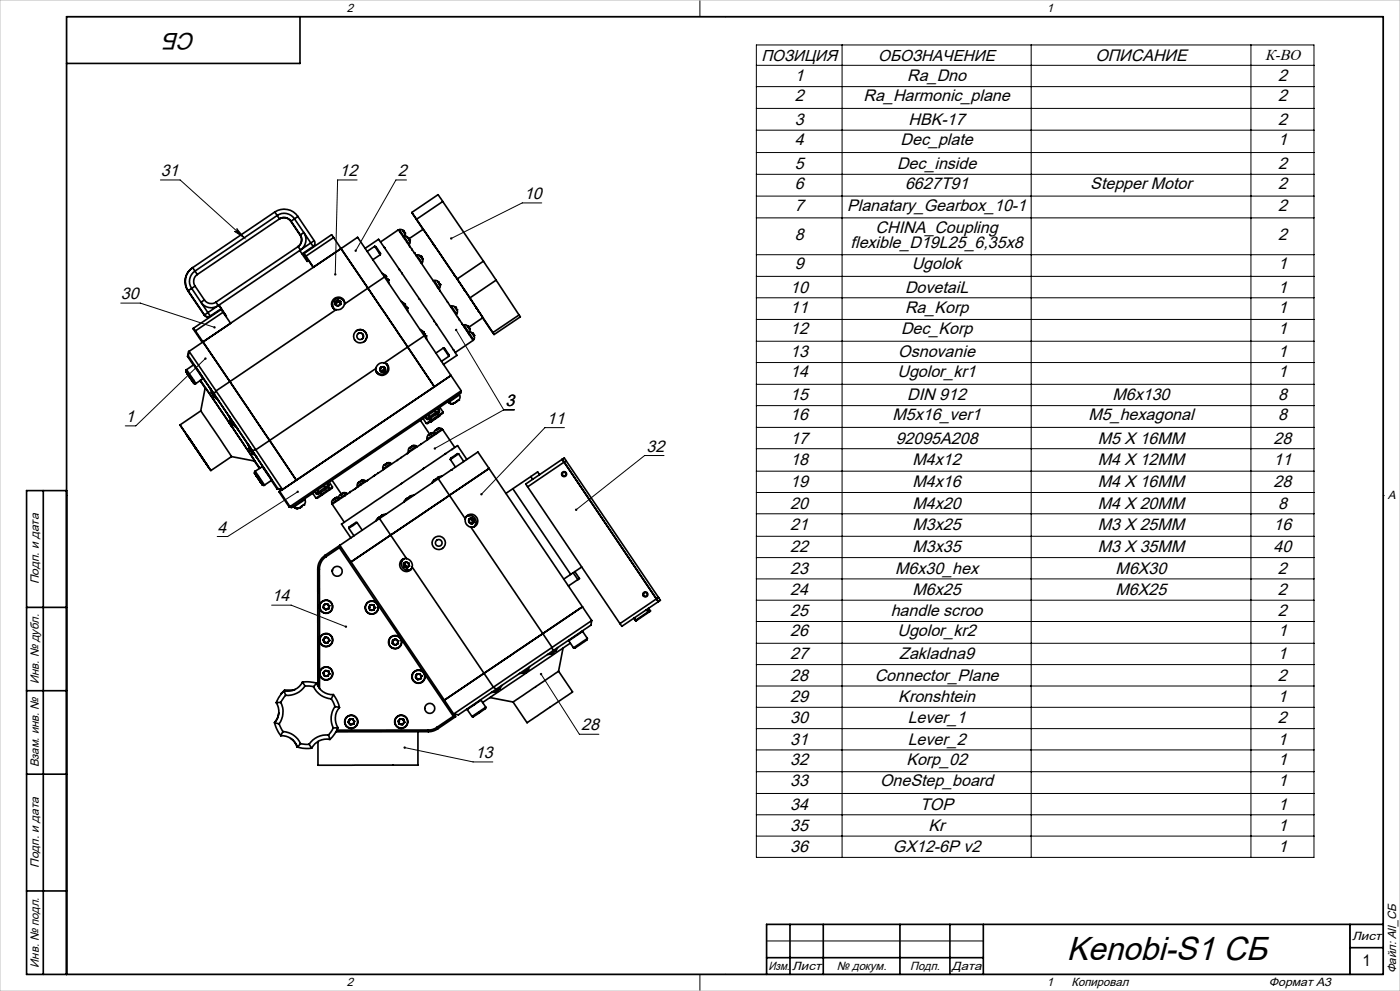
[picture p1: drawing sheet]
<svg xmlns="http://www.w3.org/2000/svg" width="420mm" height="297mm" viewBox="0 0 420 297" stroke-linecap="round" stroke-linejoin="round" font-family="sans-serif">
<g fill="none" stroke="#000" stroke-width=".5">
<path d="M90 5v14h-70M82.4 63.5l.7 1.1M82.4 63.5a5 5 0 0 1 7 1.4M82.4 63.5l-24.6 16.7M83.1 64.6l.7 1M83.1 64.6a3.7 3.7 0 0 1 5.2 1M83.1 64.6l-24.6 16.6M83.8 65.6a2.47 2.47 0 0 1 3.4 .7M83.8 65.6a2.52 2.52 0 0 1 3.5 .7M83.8 65.6l-24.6 16.7M87.2 66.3l2.8 4.2M87.3 66.3l2.8 4.1"/>
<path d="M87.3 66.3h-.1M88.3 65.6l-1 .7M88.3 65.6l2.9 4.1M89.4 64.9l-1.1 .7M89.4 64.9l4.9 7.2M89.4 73.9l.7 1M89.4 73.9l-24.6 16.7M89.9 75.1l2.2 3.2 .5-.2 1.3 2M89.9 75.1l-24.2 16.3M90 70.5a2.47 2.47 0 0 1-.6 3.4M90.1 70.4a2.51 2.51 0 0 1-.7 3.5M90.1 70.4l-.1 .1"/>
<path d="M90.1 74.9l-.2 .2M91.2 69.7l-1.1 .7M91.2 69.7a3.8 3.8 0 0 1-1.1 5.2M91.2 69.7l2 3.1M91.2 75.9l-.2 .2 1.4 2M91.2 75.9l.6 .9M93.2 72.8l.7 1.1M93.2 72.8l-3.1 2.1M93.9 73.9l-3.3 2.2M94.3 72.1l-1.1 .7M94.3 72.1a1.22 1.22 0 0 1-.4 1.8M100.1 71.2l-.6-.9-8.3 5.6"/>
<path d="M100.1 71.2l-8.3 5.6M100.1 71.2l2.2 3.3M102.3 74.5l-8.3 5.6-2.2-3.3M102.3 74.5l-45.6 30.8M102.3 74.5l8.1 11.9M102.3 74.5l5-3.4 8.1 11.9M109.5 74.4l4.1-2.7 14.4 21 9.1 13.8-4.1 2.7M112.4 73.8l1.7 2.5M112.4 73.8l.3 .1 .6 .7 .9 1.4-.1 .3M112.4 73.8l-2.3 1.5M114.1 76.3l-2.3 1.6M114.2 72.5l5.3-3.6 10.2 14.8 12.2 18.3-5.3 3.7"/>
<path d="M115.3 74.2l.2 .1M119.8 68.8h.6l.4 .2M119.8 68.8l1.3 2.1M119.8 68.8l-.2 .2M119.9 69.6h.1M120.9 69.1h.1M120.9 69.1l.1 .3M121.1 69.4h.1M121.1 69.4l.3 .5M121.2 70.8l.8 .1 .5 .5M121.2 70.8l1.6 2.4M121.2 70.8l-.2 .2"/>
<path d="M121.4 71.6h.1M121.4 69.9l.2 .9M121.4 69.9h.1M122 72.6l.1 .1M122.5 71.4h.1M122.5 71.4l.3 .5M122.8 73.2l-.2 .1M122.8 71.9h.1M122.8 71.9l.1 .2M122.9 73.7v.3M122.9 72.1h.1M122.9 72.1l.1 .5-.2 .6"/>
<path d="M123.6 74.7v.1M123.6 74.8h-.1M124.3 75.8h.1M125 65.7l-1.5-2 3.4 5M125 65.7l12.2 17.9M125 76.4l1 .2M125 76.4l1.6 2.4M125 76.4l-.2 .1M126.1 76.7h.1M126.1 76.7l.2 .3M126.3 77h.1M126.3 77l.3 .5"/>
<path d="M126.6 78.8l-.2 .1M126.6 77.5l.3 .8-.3 .5M126.6 77.5h.1M126.9 68.7l18 26.5-4.4 2.9M126.9 68.7l-4.3 2.9M129.8 73.1l.3 .1M129.9 73l.6 .8M130.7 74.2h.1M132.8 60.4l-1.4-2.1-7.9 5.4M132.8 60.4l-7.8 5.3M132.8 60.4l12.2 17.9M145 78.3l3.8 5.7"/>
<path d="M145 78.3l-7.8 5.3M56.4 87.2l4.9 7.2M56.4 87.1l4.9 7.3M56.4 87.1v.1M57.5 86.4l-1.1 .7M57.5 86.4l4.9 7.3M57.7 80.3a5 5 0 0 0-1.3 6.9M57.8 80.2l.7 1M57.8 80.2a4.9 4.9 0 0 0-1.4 6.9M57.8 80.2l-.1 .1M58.1 98.4l.5 .8M58.1 98.4l-.2 .1 2.8 4.1"/>
<path d="M58.5 81.2a3.7 3.7 0 0 0-1 5.2M58.5 81.2l.7 1.1M58.5 85.8l-1 .6M58.5 85.8l2.8 4.1M58.6 99.2l10.4 15.2M59.2 82.3a2.52 2.52 0 0 0-.7 3.5M61.3 94.4a1.24 1.24 0 0 0 1.8 .3M61.3 89.9l-1 .7a3.7 3.7 0 0 0 5.2 1M61.3 89.9a2.47 2.47 0 0 0 3.5 .7M61.3 94.4a1.22 1.22 0 0 0 1.8 .3M61.3 94.4h.1M62.4 93.7l-1.1 .7"/>
<path d="M62.4 93.7l.7 1M64.8 90.6l.7 1M65.5 91.6l-3.1 2.1M65.7 91.4l.7 1.1-3.3 2.2M65.7 91.4l2.2 3.3-.1 .1M65.7 91.4l-.2 .2M66.3 92.5l1.5 2.3M66.9 93.6l-8.3 5.6M66.9 93.6l-.5-.9-8.3 5.7M66.9 93.6l2.3 3.3M99.7 91.2l.2 1M100 92.3l.2 .2"/>
<path d="M100.6 90.5h.1M100.6 90.5v.8M100.6 91.3h.1M100.6 91.3l.7 .3M100.6 90.5l.3 .4M100.8 92.8l-31.8 21.6M100.9 90.9v.5M101.3 91.6h.1M101.4 90.1l.7 .3M101.4 90.1l-.8 .4M101.4 90.1l.2 .3M101.6 90.4l.5 .3"/>
<path d="M101.6 90.4l-.7 .5M102.1 91.2h.1M102.1 90.4v.8M102.1 90.4h.1M102.1 91.2l-.7 .4M102.6 89.6l.6 .5M103.2 90.2l.1 .2M103.3 90.5a1.88 1.88 0 0 0-2.7-.8 1.88 1.88 0 0 0-.4 2.9M103.4 91.1a2.15 2.15 0 0 1-2.6 1.7M103.4 91.1a1.92 1.92 0 0 0-1.7-2 1.92 1.92 0 0 0-2.1 1.4 1.92 1.92 0 0 0 1.2 2.3M106.9 99.1a2.01 2.01 0 0 1 2.8 .6 2.01 2.01 0 0 1-.5 2.7M107.5 100a1 1 0 0 1 1.4 .2 1 1 0 0 1-.3 1.4"/>
<path d="M110.4 86.4l11.9 17.6M110.4 86.4l-7 4.7M114.6 81.9l.8 .5M115.4 83l11.9 17.6M115.4 83l-5 3.4M115.4 82.5h.1M115.4 82.5l.3 .4M115.7 82.9h.1M115.7 82.9l.5 .7M116.2 83.6h.1M116.2 83.6l.2 .3M116.4 84h.1"/>
<path d="M116.4 84l.2 .9M119.8 80.7l.1 .3M120.3 90.3l1 .9M120.5 81.8l.1 .3M121.3 91.2h.1M121.3 91.2l.5 .7M121.8 91.9h.1M121.8 91.9l.3 .4M122.1 92.3h.1M122.1 92.4l.2 .9M125.6 89.5l.3 .1M126 98.7l.8 .6"/>
<path d="M126.8 99.3l.1 .1M126.9 99.4h.1M126.9 99.4l.4 .7M130.2 84.1l1 .1M130.2 96.1v.3M130.2 84.1l1.6 2.3M130.2 84.1l-.2 .1M130.9 97.1v.3M131.3 86.1v.1M131.3 84.4h.1M131.3 84.4l.1 .2M131.4 84.6h.1"/>
<path d="M131.5 84.6l.3 .5M131.8 85.1h.1M131.8 85.1l.1 .2M131.8 86.4l-.2 .2M131.9 85.3h.1M132 86.9v.3M132 85.4l-.2 1M134.2 90.5l.1 .1M134.6 80h.1M135.4 91.8l.6-.1 .3 .2M135.4 91.8l1.6 2.3M135.4 91.8l-.2 .1"/>
<path d="M136.3 82.5h.1M136.5 92h.1M136.5 92l.2 .4M136.7 92.4h.1M136.7 92.4l.3 .4M137 94.1l-.2 .2M137 92.8h.1M137 92.8l.1 .2M137.2 93.1v.6l-.3 .4M137.2 83.6l3.8 5.7M137.3 95h.1M137.8 95.7v.3"/>
<path d="M138.6 96.9v.3M139.1 97.4h.7l.4 .2M139.1 97.4l1.6 2.4M139.1 97.4l-.1 .1M139.2 86.9l.2 .1M139.3 98.1l.1 .1M139.9 99.1l.2 .1M140.2 97.7h.1M140.2 97.7l.2 .3M140.4 98h.1M140.4 98l.4 .5M140.7 99.8l1.3 1.9-.1 .2"/>
<path d="M140.7 99.8l-.2 .1M140.8 98.5l.2 .6-.3 .6M140.8 98.5h.1M140.9 99.4l.6 .3M141 89.3l6.8 10.4M141.1 89.6l.4 .4-.3-.2M141.6 99.8h.1M141.6 99.8l.2 .3M142.8 92.3l.1 .1M142.9 92.3l.2 .3M143.5 93.3l.2 .1M144.8 95.2l3.4 5.1-.4-.6"/>
<path d="M148.8 84l-7.8 5.3M148.8 84l6.9 10.4M155.7 94.4l.4 .6-7.9 5.3M155.7 94.4l-7.9 5.3M55.7 111.3l.5 .7M55.7 111.3l2.5 3.6-.5-.6M55.8 110.9l-.1 .4M55.8 110.9l.1 .2M56 110.8l2.8 4.1M56 110.8l-.1 .4M56 110.8l-.2 .1M56.3 106.8l1.7 2.6"/>
<path d="M56.3 111.8l.1 .2zM56.4 112l-.5-.8 2.4 3.6-.5-.7M56.4 112l.7 1M56.4 112h.1M56.5 106.7l7.7 11.3M56.5 106.7l-.2 .1M56.7 105.3l-.2 1.4M56.7 105.3l8.1 11.9M56.7 105.3l-.4 1.5M56.8 112.9l-.6-1 1.5 2.4M56.8 112.9l.8 1.1M56.8 112.9h.1"/>
<path d="M57.1 113l.7 1M57.1 113h.1M57.6 114l.1 .3M57.6 114h.1M57.8 114.1l.1 .1zM58.1 109.4l2.8 4.1M58.1 109.4l.3 .1 2.5 3.8v.2M58.1 109.4l-2.1 1.4M58.2 115h.4M58.3 114.9h.5M58.5 114.9l.1 .1M58.8 114.9l-.2 .1"/>
<path d="M60.1 114l1.5 2.3M60.1 114l17.8 26.4M60.9 113.5l-2.1 1.4M60.9 113.3l2.3 3.4M63.5 117.6l-.3-1-.4-.6 2.9 4.3-.4-.6-.9-.6M63.5 117.8h.1M63.5 117.7l.4 .6M63.5 117.7h.1M63.5 117.8l.5 .6M63.9 118.3l.4 .7M63.9 118.3h.1M64 118.4h.1"/>
<path d="M64 118.4l.4 .6M64.2 118l11.5 17M64.3 119h.1M64.4 119h.1M64.8 117.2l11.9 17.6M64.8 117.2l-.6 .8M65.2 119.6l3.7 5.5M69 114.4l11.9 17.6M69 114.4l-4.2 2.8M112.7 110.5l-31.8 21.5M112.8 111.2l.1 .2M112.9 111.5l.7 .5"/>
<path d="M113.9 110.9h.1M113.9 111l.6 .5M113.9 110.9v.1M114 110.8l.2 .3M114.2 110.2h.1M114.2 110.2l-.3 .7M114.2 111.1l.3 .4M114.5 111.5h.1M115 109.9h.1M115 109.9l-.8 .3M115 109.9l.6 .6M115.1 110.9l-.9 .2"/>
<path d="M115.1 110.9l.2 .4M115.3 108.8a2.08 2.08 0 0 0-2.6 1.7M115.3 108.8a1.91 1.91 0 0 1 1.2 2.2 1.91 1.91 0 0 1-2.1 1.4 1.91 1.91 0 0 1-1.7-1.9M115.3 110.2l-.2 .7M115.3 111.3h.1M115.3 111.3l-.8 .2M115.6 110.5l-.3 .8M115.6 110.5h.1M115.8 109l.3 .3M115.9 109l.2 .3M116.1 109.3a1.87 1.87 0 0 1-.7 2.6 1.87 1.87 0 0 1-2.6-.8M116.2 109.3l.1 1"/>
<path d="M122.3 104l-7 4.8M122.3 104l8 11.9 5-3.4-51.4 34.8M127.3 100.6l-5 3.4M127.3 100.6l11.1 16.5M127.3 100.1h.1M127.3 100.1l.4 .6M127.7 100.7l.3 1M127.7 100.7h.1M133 104.3l1.7 2.5M133 104.3l.3 .1 .9 1.3 .5 .7v.4M133 104.3l-2.3 1.5M134.7 106.8l-2.3 1.5"/>
<path d="M136 104.8l.2 .1M137.5 119.9h.1M137.5 119.9l-.6 .4M137.7 118.2l.1 .2M137.8 118.4a1.19 1.19 0 0 1-.3 1.5M137.8 118.4l-3.1 2.1M138.4 117.1l-51.4 34.7M138.4 117.1l-.2 .7-50.5 34.2M140.7 100.3h.1M141.8 100.1h.1M141.8 100.1l.3 .4M142.1 100.5l.2 .6-.2 .7"/>
<path d="M142.1 100.5h.1M54 127.3l9.3 13.7zM55.9 130.2l5.4 8zM56.5 131.1l.7 1zM56.5 131l.8 1.1zM60.2 123.2l1.4-7 14.8 22-6.9-1.4M60.2 123.2l9.3 13.6M60.2 123.2l-6.2 4.1M61.8 138.9l.7 1zM68.6 126.4l1 1.4zM69.2 126.1l-.7-1.7 2.9 4.3-.5-.6-.8-.6M69.2 126.1h.1"/>
<path d="M69.2 126.1l.1 .1M69.2 126.1l.4 .5M69.3 126.2h.1M69.3 126.2l.4 .7M69.5 136.8l-6.2 4.2M69.6 126.6l.4 .7M69.6 126.6h.1M69.7 126.9h.1M69.7 126.9l.4 .5M70 127.3l.1 .1M70 127.3h.1M70.9 128.1l3.7 5.4"/>
<path d="M74.8 134.4h.1M74.8 134.4l-.2-.9-.5-.7 3 4.3-1.3-1.1M74.8 134.4l.3 .4M74.8 134.4l.2 .4M75 134.8l.5 .7M75 134.8h.1M75.1 134.8l.4 .7M75.1 134.8h.1M75.5 135.5h.1M75.5 135.5l.3 .4M75.6 135.5l.2 .4M75.6 135.5h.1"/>
<path d="M75.7 135l7.7 11.4M75.8 135.9h.1M76.3 138.1l1.5 2.3M76.6 136.5l2.2 3.4M76.7 134.8l-1 .2M76.7 134.8l8 11.9M78.7 139.8l2.8 4.2M78.7 139.8l1.8 2.4 1 1.5v.3M78.7 139.8l-2.1 1.4M80.9 132l8 11.9-4.2 2.8M80.9 132l-4.2 2.8M115.2 139.4l-.3 .4v.7"/>
<path d="M115.2 139.4h.1M115.5 139.2l-.3 .2M115.5 139.2h.1M115.9 138.9l-.4 .3M115.9 138.9h.1M116.1 138.8l.8-.1 .4 .2M116.1 138.8l-.2 .1M116.1 138.8h.1M117.3 138.9l-2.4 1.6M117.3 138.9l.1 .2M119.3 137.8l-.1 .2M120.3 137.1v.1"/>
<path d="M122.3 135.9h-.2M122.4 135.7l-.1 .3M122.6 135.3l.1 .2M122.8 134.3l-.2 .3v.7M122.8 134.2v.1M123 134.1l-.2 .1M123 134.1h.1M123.5 133.8l-.5 .3M123.5 133.8h.1M123.8 133.6h.1M123.8 133.6l-.3 .2M123.8 133.6l.4-.1 .7 .2"/>
<path d="M124.9 134v.1M124.9 133.7l-2.3 1.6M124.9 133.7l.2 .2M126.1 126l2.8 4.1M126.3 133l-.1 .2M126.9 125.4l1 1.5M127.6 125l.4 .5M128.2 131.5l.1 .3M128.5 124.4l.3 .5M128.6 130.3l-.4 .5v.7M128.6 130.3h.1M128.8 124.9l.6 .3"/>
<path d="M128.8 125.6l.4 .4M128.8 124.9l-.8 .6M129 130l-.4 .3M129 130h.1M129.2 126l.2 .1M129.2 126l-1.3 .9M129.4 125.2l-1 .5-.4-.2M129.4 126.4l-.4 .1M129.4 126.4l-.5 .1M129.4 129.8l.6-.1 .5 .2M129.4 129.8h.1M129.4 129.8l-.4 .2"/>
<path d="M129.4 126.1l-1.1 .8h-.4M130.4 123.1l.3 .5M130.5 129.9l-2.3 1.6M130.5 129.9l.2 .2M130.6 125.4v.1M130.6 125.5l-1.2 .9M130.7 128.9l-.6 .8M130.7 128.9h.1M130.7 123.6l.1 .6M130.7 123.6l-1.9 1.3M130.8 124.2l-1.4 1M131.2 128.6l-.5 .3"/>
<path d="M131.2 128.6h.1M131.3 123.9l.4 .5M131.4 128.4l.6-.1 .6 .2M131.4 122.4l.4 .5M131.4 128.4l-.2 .2M131.4 128.4h.1M131.7 124.4l-2.5 1.6M131.7 124.6l-2.3 1.5M131.7 124.4v.2M131.8 122.9l-.1 .6-.9 .7M131.8 122.9l-1.1 .7M131.9 122.1l1 1.4"/>
<path d="M132 124.4l-1.4 1.1M132.6 128.5l-2.1 1.4M132.6 128.5l.1 .3M132.9 123.5l-1.2 .9M132.9 123.5l-.1 .4-1.1 .7M133.8 136h-.3M134.4 120.4l.1 .2M134.5 120.3l.1 .2M134.5 120.6a1.14 1.14 0 0 0 1.6 .3M134.5 120.3l.2 .2M134.6 120.5a1.14 1.14 0 0 0 1.5 .4M134.6 120.5l-.1 .1"/>
<path d="M134.7 120.5a1.14 1.14 0 0 0 1.5 .4M134.7 120.5h-.1M135.1 137.7l1.5 2.3M135.7 134.5l-.1 .3M136.2 120.9h-.1M136.3 120.8h.1M136.3 120.8l-.1 .1M136.4 134.1l-3.6-5.4-33.1 22.4M136.9 120.3l-.6 .5M136.9 120.3h.1M137.6 136l-2.5 1.7M137.6 136h-.4l-1.9 1.3-.2 .4"/>
<path d="M137.6 136l1.5 2.3M140.1 137.7l-2.9-4.1-34.8 23.5 2.9 4.1M168.7 137.7l.5 .8M168.7 137.7l.6-.4 .5 .8M168.7 137.7l-11 7.4 .6 .8M169.2 138.5l27.7 41M169.2 138.5l-10.9 7.4M169.8 138.1l-.6 .4M169.8 138.1l27.8 41M13 147v145M20 147h-12v145h407v-287h-395v287M76.4 141.4l.1 .1"/>
<path d="M76.4 141.4l-.1 .4M76.6 141.2l2.7 4.2M76.6 141.2l-.1 .5M76.6 141.2l-.2 .2M76.8 142.4l-.5-.6 2.5 3.6-.5-.7M76.8 142.4l1.5 2.3M76.8 142.4l.6 .9M76.9 142.3l-.4-.6 2.4 3.6-.4-.7M76.9 142.3l1.6 2.4-.5-.7M76.9 142.3l.3 .5M77.2 142.8l.8 1.2M77.2 142.8h.1"/>
<path d="M77.4 143.3l.7 1.2M77.4 143.3h.1M78 144h.1M78.1 144.5l.2 .2M78.1 144.5h.1M78.8 145.4l.4 .1M79 145.3l.3 .1M79.1 145.3l.1 .2M79.3 145.4l-.1 .1M81.4 144l1.7 2.6M81.5 144l-2.2 1.4M83.1 146.6l1.5 .3"/>
<path d="M83.4 146.4l-.3 .2M83.4 146.4l1.3 .3M83.9 147.3l-.2 .1 3.1 4.6M83.9 147.3l3.1 4.5M86.8 152h.9M87 151.8l-.2 .2M87 151.8l.7 .2M88 151.7l.2 .2M88.1 151.7l.1 .2M88.2 151.7l.1 .2M88.2 151.9a1.08 1.08 0 0 0 1.4 .4 1.11 1.11 0 0 1-1.4-.4M88.2 151.9h.1"/>
<path d="M88.3 151.9a1.14 1.14 0 0 0 1.5 .3M88.3 151.9h-.1M89.7 152.3h.1M89.8 152.2l-.1 .1M89.8 152.2h.1M90.4 151.8h.1M90.4 151.8l-.6 .4M91.1 151.3h.1M91.1 151.3l-.7 .5M91.3 149.5l.1 .2M91.4 149.7a1.15 1.15 0 0 1-.3 1.6M91.4 149.7l-3.1 2.2"/>
<path d="M93.8 147.8l1 1.5M94.5 147.4l.3 .5M95.2 146.9l.4 .5M95.6 147.4l.6 .2M95.6 147.4l-.8 .5M96.1 147.7l.3 .5M96.2 147.6l-.9 .5-.5-.2M96.4 148.2l-1.6 1.1M96.4 148.2l.2 .1M97.1 145.6l.4 .5M97.5 146.1l.1 .6M97.5 146.1l-1.9 1.3"/>
<path d="M97.6 146.7l-1.4 .9M98.2 144.8l.4 .5M98.5 146l.4 .5M98.6 145.3v.6l-1 .8M98.6 145.3l-1.1 .8M98.8 144.5l.9 1.4M98.8 146.8l-3.6 2.5h-.4M98.9 146.5l-2.5 1.7M98.9 146.5l-.1 .3M99.6 150.9l.1 .2M99.6 143.9l2.8 4.1M99.7 151.1l3.6 5.4"/>
<path d="M99.7 145.9l-.8 .6M99.7 145.9v.4l-.9 .5M100 149.7l-.5 .6 .1 .6M100 149.7h.1M100.5 149.4h.1M100.5 149.4l-.5 .3M100.8 149.2l-.3 .2M100.8 149.2h.1M101.6 149l-.8 .2M101.6 149.5l-2 1.4M101.6 149.5l.2 .2M102 148.3l-.4 .5v.7"/>
<path d="M102 148.3h.1M102.4 148.1l-.4 .2M102.4 148.1h.1M102.8 147.8l.6-.2 .6 .3M102.8 147.8l-.4 .3M102.8 147.8h.1M103.4 148.6h.2M104 147.9l-2.4 1.6M104 147.9l.1 .2M104.6 158.3l1.6 2.3M105 147.6h.1M105.1 147.3l-.1 .2"/>
<path d="M106.1 146.8l-.1 .1M106.6 146.5h.1M106.7 146.4l-.1 .1M107.1 156.6l-2.5 1.7M107.1 156.6h-.3l-1.5 .9-.6 .5-.1 .3M107.1 156.6l1.6 2.3M107.2 145.7l.2 .2M107.5 144.6l-.3 .5v.6M107.5 144.6h.1M107.7 144.4l-.2 .2M107.7 144.4h.1M108.1 145.4h.1"/>
<path d="M108.2 144.1l-.4 .3M108.2 144.1h.1M108.5 144l-.3 .1M108.5 144h.1M108.5 143.9h.7l.4 .2M109.6 144.1l-2.4 1.6M109.6 144.1l.1 .2M110.3 143.9l-.2 .2M112.3 142.7h-.3M112.4 142.4l-.1 .3M113.3 155.3l-.6 .8M113.3 155.3h.1"/>
<path d="M113.4 141.7v.1M113.8 155h.1M113.8 155l-.5 .3M113.8 155.4l-16.3 11M113.8 155.4l8.2 12M114.5 154.5l-.7 .5M114.5 154.5h.1M114.9 140.5l.1 .2M115.8 154.1l-1.3 .4M120.4 144.8v.2M121.7 149.6l-.6 .9M121.7 149.6h.1"/>
<path d="M122.2 149.3l-.5 .3M122.2 149.3h.1M122.9 148.8l-.7 .5M122.9 148.8h.1M124.2 148.4l-1.3 .4M127.1 140.3l-.2 .3M130.2 143.9l-.7 .9M130.2 143.9h.1M130.8 143.5h.1M130.8 143.5l-.6 .4M131.4 143.1l-.6 .4M131.4 143.1h.1"/>
<path d="M131.5 143.5l-17.7 11.9M131.5 143.5l8.1 12M131.5 143.5l11.9-8 34.1 50.5M132.6 142.7l-1.2 .4M135.3 140.9h.1M139.6 155.5a2.06 2.06 0 0 0 1.7 2.5M139.6 155.5a1.9 1.9 0 0 1 2.2-1.2 1.9 1.9 0 0 1 1.5 2.1 1.9 1.9 0 0 1-2 1.6M139.9 154.8a1.9 1.9 0 0 1 2.6 .5 1.9 1.9 0 0 1-.5 2.7M139.9 154.8h.1M140.7 155.7h.1M140.7 155.7v.8M140.7 155.6v.1"/>
<path d="M140.7 156.5h.1M140.7 156.5l.7 .4M140.9 155.5l-.2 .2M140.9 155.5l.8 .5M141 154.5l-.9 .1M141.3 158l24.3 36M141.3 155.3l.7 .4M141.3 155.3h.1M141.3 155.3l-.6 .3M141.3 155.3l-.4 .2M141.4 156.9h.1M141.7 156v.8"/>
<path d="M142.1 155.7v.8M142.1 155.7h.1M142.1 157.9l-.1 .1M142.1 155.7l-.4 .3M142.1 156.6l-.7 .3M142.1 156.6h.1M142.6 157.3l-.3 .6M146.7 140.4l-41.4 28M153.8 146.5l17.4 25.7M153.8 146.5l-2 1.4M158.3 145.9l27.7 41M159.2 142.8l.6 .8"/>
<path d="M159.2 142.8l-5.4 3.7M161.9 142.3l-.6-.9-2.1 1.4M95.3 170.6h.5M95.3 170.6l.1 35M95.8 170.6v11.2M97.5 166.4a5.1 5.1 0 0 0-2.2 4.2M97.5 166.4l.3 .5M97.8 166.9a4.6 4.6 0 0 0-2 3.7M99.7 170.9h.1M101.8 164.1l18.4 27.2M101.8 164.1l.2-.7 34.7 51.4M101.8 164.1l-4 2.8"/>
<path d="M121 167.5l-.4 .6M121.1 168.9h.1M121.1 168.9l.1 .9M121.2 167.4a1.91 1.91 0 0 0-.4 2.7 1.91 1.91 0 0 0 2.6 .5M121.2 169.8h.1M121.2 169.8l.8 .3M121.5 168.7l-.4 .2M121.5 168.7l.1 .8M121.6 169.5l-.4 .3M121.6 169.5l.8 .4M121.7 168.5l-.6 .4M121.7 168.4l.8 .4"/>
<path d="M121.7 168.4h.1M121.7 168.5l-.2 .2M122 167.4a2.15 2.15 0 0 1 1.6 2.5M122 167.4a1.92 1.92 0 0 0-2.1 1.6 1.92 1.92 0 0 0 1.5 2.2 1.92 1.92 0 0 0 2.2-1.3M122 170.1h.1M122.5 168.8l.1 .8M122.5 168.8h.1M122.6 169.7l-.6 .4M122.6 169.6h.1M123.2 170.8l-1 .1M123.3 170.6h.1M123.6 169.9l24.4 36"/>
<path d="M171.2 172.2l-2.1 1.4M171.9 171.7l1.5 2M172.4 171.3l1.4 2.1-.4 .3M173.4 173.7l-2.9 1.9M174.5 169.9l-3.3 2.3M196.9 179.5l.6 .8M196.9 179.5l-10.9 7.4M197.6 179.1l.5 .8-.6 .4M197.6 179.1l-.7 .4M8 182h12M95.8 181.8v24.5M97 191.7l.3 .8"/>
<path d="M97 191.7h.1M97 182.1l.6 .6M97 182.1h.1M97.2 181.3l-.2 .8M97.2 181.3h.1M97.3 192.5h.1M97.3 192.5l.9 .1M97.5 191l-.5 .7M97.5 191h.1M97.5 191l.9 .1M97.7 182.7h.1M98 181l-.8 .3"/>
<path d="M98 181l.6 .5M98 181h.1M98.2 192.6h.1M98.4 191.1v.1M98.4 191.2l.3 .7M98.5 182.4l-.8 .3M98.5 182.4h.1M98.6 181.5l-.1 .9M98.6 181.5h.1M98.7 191.9l-.5 .7M98.7 191.9h.1M110.7 182.1l.4 .7"/>
<path d="M110.7 182.1h.1M111.1 182.8h.8M111.1 182.8h.1M111.1 181.3l-.4 .8M111.1 181.3l.9 .1M111.1 181.3h.1M111.9 182.8h.1M112 181.4l.4 .7M112 181.4h.1M112.4 182.1l-.5 .7M112.4 182.1h.1M117.8 192.8l.7 .5"/>
<path d="M117.8 192.8h.1M117.8 192v.8M117.8 192h.1M118.5 193.3h.1M118.6 191.6l-.8 .4M118.6 191.6h.1M118.6 191.6l.7 .4M119.2 192.9l-.7 .4M119.2 192.9h.1M119.3 192v.9M119.3 192h.1M120.2 191.3l7 10.4"/>
<path d="M158.9 199.8l-.6 .9M165.3 195.9l-1 .2M165.3 195.9h.1M165.6 194l-17.6 11.9M165.6 194l.3 1M165.8 195.6h.1M165.8 195.6l-.5 .3M165.9 195l-17 11.5M166.5 195.1h.1M166.5 195.1l-.7 .5M167.3 194.1l-.8 1M168.9 194.2l-1.3 7"/>
<path d="M170.6 192l1.4 2.2M170.7 191.8l-.1 .2M171.1 192.8l-26.3 17.7M174.6 189.2h.2M174.7 181.9l-41.4 27.9M174.8 189.2l-4.2 2.8M174.8 189.2l1.4 2.1M176.2 191.3l-4.2 2.9M176.2 191.3l-.1 .5-3.5 2.3-.6 .1M177.5 186l-.2 1.4-11.4 7.6M177.5 186l-11.9 8M190.1 185.3l.5 .6 .2-.1"/>
<path d="M190.3 185.2l.5 .6M190.7 185.9h.1M190.8 185.8l.1 .2M190.8 185.9l-.1 .2 .2-.1M193.7 182.9l1.1 .2M194.4 182.4l.4 .7M194.6 182.3l.4 .7M194.8 183.1h.1M194.8 183.1l.1 .2M194.8 183.1l-4 2.7M194.9 183.1h.1M194.9 183.3l-4 2.7"/>
<path d="M195 183l-.1 .1M195 183l-.1 .3M197.5 180.3l-11 7.4-.5-.8M8 207h12M82.4 216.6l.5 1.6 1.3 2.3M82.4 216.6l1.3 .3M82.9 210.6a5 5 0 0 1-.5 6M83.6 213.6a5.8 5.8 0 0 1-1.2 3M83.7 216.9l1.2 2.3M84.2 210.5l-1.3 .1M84.2 210.5a6.3 6.3 0 0 1-.5 6.4M84.9 219.2l-.7 1.3"/>
<path d="M84.9 219.2a6.1 6.1 0 0 1 5.3 3.7M85.3 207l.4 1.4M85.3 207a9.8 9.8 0 0 0-2.4 3.6M85.7 208.4l-1.5 2.1M88.1 206.8h-2.7l-1.1 1.2M88.5 206.7l-.5 .1M90.7 204.4a5 5 0 0 1-5.4 2.6M90.7 204.4l.8 1.2M90.7 204.4a10.1 10.1 0 0 1 4.3 .3M91.5 205.6a6.4 6.4 0 0 1-5.8 2.8M91.5 205.6l2.6 .2M94.1 205.8a6.3 6.3 0 0 0 5.3 3.6"/>
<path d="M95 204.7a4.9 4.9 0 0 0 5 3.5M95 204.7l-.9 1.1M95 204.7l.4 .7M97 201.7l.3 .8M97 201.7h.1M97.3 202.5h.1M97.3 202.5l.8 .1M97.5 201l-.5 .7M97.5 201l.9 .2M97.5 201h.1M98.2 202.6h.1M98.4 201.2l.3 .8"/>
<path d="M98.4 201.2h.1M98.7 202l-.5 .6M98.7 202h.1M99.4 209.4l1.1 2.4M100 218.2l-1.5 2.1M100 208.2l-.6 1.2M100 208.2a9.9 9.9 0 0 1 1.8 3.9M100.5 211.8l1.3 .3M100.5 211.8a6.2 6.2 0 0 0-.5 6.4M101.4 218.1l-1.4 .1M101.4 218.1a10.2 10.2 0 0 1-2.4 3.5M101.8 212.1a5 5 0 0 0-.4 6"/>
<path d="M104.5 216.5l.5 .6M104.5 216.4h.1M104.8 215.6l-.3 .8M104.8 215.6h.1M105 217.1h.1M105.1 217.1h.1M105.7 215.5l-.9 .1M105.7 215.5l.5 .7M105.7 215.5h.1M105.9 217l-.8 .1M105.9 217h.1M106.2 216.2l-.3 .8"/>
<path d="M106.2 216.2h.1M119.5 216.1l.3 .9M119.5 216.1h.1M119.8 217l.8 .1M119.8 217h.1M120.1 215.5l.8 .1M120.1 215.5l-.6 .6M120.1 215.5h.1M120.6 217.1h.1M120.9 215.6l.3 .9M120.9 215.6h.1M121.2 216.5l-.5 .6"/>
<path d="M121.2 216.5h.1M124.7 203l.6 .6M124.7 203h.1M124.9 202.2l-.2 .8M124.9 202.2h.1M125.3 203.6h.1M125.4 219.3v10h-30v-7.1M125.8 202l-.8 .2M125.8 202h.1M125.8 202l.6 .6M126.1 203.4l-.8 .2M126.1 203.4h.1"/>
<path d="M126.4 202.6l-.3 .8M126.4 202.6h.1M127.2 201.7l8.8 13M128.5 218.8h-27.4M128.5 218.8v.5M128.5 219.3h-27.7M131 218l-1.2 .6-1.3 .2M131 218l.3 .4M131.3 218.4l-1 .6-1.8 .3M136 214.7l.7 .1M136 214.7l-5 3.3M136.7 214.8l-5.4 3.6"/>
<path d="M140.2 212.7l1.4 2M140.2 212.4v.3M144.1 209.8h.2M144.3 209.8l-4.1 2.9M144.3 209.8l1.4 2.1M145.7 211.9l-4.1 2.8M145.7 211.9v.5l-2.4 1.6-1.3 .8-.4-.1M147 209.1l6.9 1.3M148 205.9l-11.9 8.1 1.4 .2 11.4-7.7M148 205.9l.9 .6M148.5 207.3l-1 .2M148.5 207.3h.1"/>
<path d="M149 206.9h.1M149 206.9l-.5 .4M149.7 206.4h.1M149.7 206.4l-.7 .5M150.5 205.5l-.8 .9M157 201.5l-1.1 .3M157 201.5h.1M157.7 201h.1M157.7 201l-.7 .5M158.3 200.7h.1M158.3 200.7l-.6 .3M167.6 201.2l-13.7 9.2"/>
<path d="M167.6 201.2l4.2 6.2-1.6 1.1-12 8.1-4.3-6.2M8 232h12M84.2 220.5a5.1 5.1 0 0 1 5.1 3.4M87.3 221.3a5.1 5.1 0 0 1 1.8 2.6h.2M89.3 223.9a10 10 0 0 0 4.2 .3M90.2 222.9l-.9 1M90.2 222.9l2.5 .2M92.7 223.1l.8 1.1M98.5 220.3l.5 1.3M98.5 220.3a6.3 6.3 0 0 0-5.8 2.8M99 221.6a5 5 0 0 0-5.5 2.6M8 267h12"/>
<path d="M237 277v15M247 277v15M270 277v15M285 277v15M295 277v15M405 277v15M415 277h-185v15M230 287h65M405 284h10"/>
<circle cx="108.1" cy="100.8" r="1.01"/>
<circle cx="108.1" cy="100.8" r="2"/>
<circle cx="169.2" cy="142.1" r=".75"/>
<circle cx="169.2" cy="142.1" r=".56"/>
<circle cx="101.2" cy="171.2" r="1.5"/>
<circle cx="131.6" cy="162.7" r="2"/>
<circle cx="131.6" cy="162.7" r="1"/>
<circle cx="193.6" cy="178.2" r=".76"/>
<circle cx="193.6" cy="178.1" r=".55"/>
<circle cx="97.8" cy="181.8" r="1.9"/>
<circle cx="97.8" cy="181.8" r="2"/>
<circle cx="97.8" cy="191.8" r="2"/>
<circle cx="97.9" cy="191.8" r="1.91"/>
<circle cx="111.5" cy="182.1" r="1.9"/>
<circle cx="111.5" cy="182.1" r="1.99"/>
<circle cx="118.5" cy="192.4" r="1.91"/>
<circle cx="118.5" cy="192.4" r="2.01"/>
<circle cx="97.8" cy="201.8" r="2"/>
<circle cx="97.9" cy="201.8" r="1.9"/>
<circle cx="105.4" cy="216.3" r="1.91"/>
<circle cx="105.4" cy="216.3" r="2"/>
<circle cx="120.4" cy="216.3" r="1.9"/>
<circle cx="120.4" cy="216.3" r="2.01"/>
<circle cx="125.5" cy="202.8" r="2"/>
<circle cx="125.5" cy="202.8" r="1.89"/>
<circle cx="128.9" cy="212.3" r="1.51"/>
</g>
<g fill="none" stroke="#000" stroke-width=".3">
<path d="M20 5h395v287h-395zM210 0v5M217.5 5h.1M226.9 13.5h167.3v243.5h-167.3zM226.9 19.6h167.3M252.6 13.5v243.5M309.4 13.5v243.5M375.3 13.5v243.5M226.9 26h167.3M226.9 32.5h167.3M226.9 39h167.3M48.1 53.9h5.9l19.3 17.4"/>
<path d="M107.1 53.9h-5.8l-.7 28.3M122 53.9h-3.2l-12.1 21.2M226.9 45.7h167.3M226.9 52.2h167.3M226.9 58.8h167.3M71 68.5l2.3 2.8-3-2a.54 .54 0 0 0 .7-.1 .54 .54 0 0 0 0-.7zM162.5 60.8h-5.8l-21.3 10.7M226.9 65.3h167.3M226.9 76.3h167.3M36.2 90.8h5.9l22.2 7.3M136.8 98.9l14.3 23.9M226.9 82.8h167.3"/>
<path d="M226.9 89.2h167.3M226.9 95.7h167.3M61.6 107.5l-20.9 20.1h-3.1M226.9 102.3h167.3M226.9 108.7h167.3M226.9 115.2h167.3M151.1 122.8h3.2M151.1 122.8l-20.6 11.6M169.3 128.2h-5.8l-19.1 19.9M199.2 136.5h-5.8l-20.6 16.3M226.9 121.6h167.3M226.9 128.1h167.3"/>
<path d="M226.9 134.5h167.3M20 148.5h.1M89.3 147.4l-21 13.4h-3.1M226.9 141.2h167.3M226.9 147.6h167.3M226.9 154h167.3M415 148.5h.1M226.9 160.7h167.3M226.9 167.1h167.3M226.9 173.5h167.3M226.9 179.9h167.3M81.5 181.4h5.8l16.5 6.4"/>
<path d="M226.9 186.3h167.3M226.9 192.8h167.3M226.9 199.2h167.3M162.3 202l11.5 18.1h5.9M226.9 205.6h167.3M226.9 212h167.3M226.9 218.4h167.3M121.4 224l20.5 4.3h5.9M226.9 224.8h167.3M226.9 231.3h167.3M226.9 237.8h167.3M226.9 244.2h167.3"/>
<path d="M226.9 250.6h167.3M405 277v15M210 292v5M217.5 292h.1M230 282h65"/>
</g>
<path d="M0 0h420v297h-420z" fill="none" stroke="#c0c0c0" stroke-width=".3"/>
<path d="M135.1 71.2l-.1 .4 .4-.1-.4 .1a.35 .35 0 0 0 .5 .2 .35 .35 0 0 0 .1-.6 .35 .35 0 0 0-.5 0zM71 68.5l2.3 2.8-3-2a.54 .54 0 0 0 .7-.1 .54 .54 0 0 0 0-.7zM172.6 152.5l-.1 .5 .3-.2-.3 .2a.36 .36 0 0 0 .5 .1 .36 .36 0 0 0 .1-.5 .36 .36 0 0 0-.5-.1zM100.4 81.9l-.1 .5 .3 .2v-.4v.4a.36 .36 0 0 0 .3-.5 .36 .36 0 0 0-.5-.2zM136.6 98.6a.35 .35 0 0 0 0 .6 .35 .35 0 0 0 .5-.2 .35 .35 0 0 0-.4-.4l.1 .3zM130.2 134.2l-.1 .4 .4-.2-.4 .2a.36 .36 0 0 0 .6 .1 .36 .36 0 0 0 0-.5 .36 .36 0 0 0-.5 0zM89.1 147.1a.36 .36 0 0 0-.1 .5 .36 .36 0 0 0 .5 .1 .36 .36 0 0 0 .1-.5l-.3 .2 .3-.3zM106.5 74.9l-.1 .3 .1 .3 .2-.4-.2 .4a.36 .36 0 0 0 .6-.4 .36 .36 0 0 0-.6-.2zM103.5 187.6l.1 .5 .5-.1-.3-.2 .3 .2-.1-.5zM121.2 223.8l-.2 .2h.4h-.4a.36 .36 0 0 0 .4 .4 .36 .36 0 0 0 .3-.5 .36 .36 0 0 0-.5-.1zM162.1 201.7a.36 .36 0 0 0-.1 .6 .36 .36 0 0 0 .6-.2 .36 .36 0 0 0-.4-.4l.1 .3zM61.4 107.2a.37 .37 0 0 0-.1 .5 .37 .37 0 0 0 .6 0 .37 .37 0 0 0 0-.5l-.3 .3 .3-.3zM144.1 147.9l.1 .5 .2-.3-.2 .3a.35 .35 0 0 0 .5 0 .35 .35 0 0 0 0-.5 .35 .35 0 0 0-.6 0zM64.1 97.9v.5l.6-.1-.4-.2 .4 .1-.1-.4z" fill="#000"/>
<text font-size="10" x="320" y="287.6">Kenobi-S1 СБ</text>
<text font-size="7.1" x="58.7" y="9.8" transform="rotate(-180 58.7 9.8)">СБ</text>
<g font-size="5">
<text x="328.6" y="18.1">ОПИСАНИЕ</text>
<text x="238.4" y="24.4">1</text>
<text x="272.2" y="24.4">Ra_Dno</text>
<text x="383.4" y="24.4">2</text>
<text x="238.4" y="30.4">2</text>
<text x="259.1" y="30.4">Ra_Harmonic_plane</text>
<text x="383.4" y="30.4">2</text>
<text x="238.4" y="37.4">3</text>
<text x="272.6" y="37.4">HBK-17</text>
<text x="383.4" y="37.4">2</text>
<text x="238.4" y="43.5">4</text>
<text x="270.2" y="43.5">Dec_plate</text>
<text x="383.4" y="43.5">1</text>
<text x="48.2" y="52.8">31</text>
<text x="101.8" y="52.8">12</text>
<text x="119.4" y="52.8">2</text>
<text x="238.4" y="50.6">5</text>
<text x="269.1" y="50.6">Dec_inside</text>
<text x="383.4" y="50.6">2</text>
<text x="157.2" y="59.7">10</text>
<text x="238.4" y="56.7">6</text>
<text x="271.5" y="56.7">6627T91</text>
<text x="327.1" y="56.7">Stepper Motor</text>
<text x="383.4" y="56.7">2</text>
<text x="238.4" y="63.2">7</text>
<text x="254.1" y="63.2">Planatary_Gearbox_10-1</text>
<text x="383.4" y="63.2">2</text>
<text x="238.4" y="72">8</text>
<text x="262.7" y="69.7">CHINA_Coupling</text>
<text x="383.4" y="72">2</text>
<text x="255.2" y="74.2">flexible_D19L25_6,35x8</text>
<text x="238.4" y="80.8">9</text>
<text x="273.5" y="80.8">Ugolok</text>
<text x="383.4" y="80.8">1</text>
<text x="36.3" y="89.7">30</text>
<text x="237.1" y="87.7">10</text>
<text x="271.5" y="87.7">DovetaiL</text>
<text x="383.4" y="87.7">1</text>
<text x="237.1" y="93.7">11</text>
<text x="271.5" y="93.7">Ra_Korp</text>
<text x="383.4" y="93.7">1</text>
<text x="237.1" y="100.2">12</text>
<text x="270.3" y="100.2">Dec_Korp</text>
<text x="383.4" y="100.2">1</text>
<text x="237.1" y="107.1">13</text>
<text x="269.5" y="107.1">Osnovanie</text>
<text x="383.4" y="107.1">1</text>
<text x="237.1" y="113.1">14</text>
<text x="269.2" y="113.1">Ugolor_kr1</text>
<text x="383.4" y="113.1">1</text>
<text x="151.7" y="121.7">3</text>
<text x="237.1" y="120">15</text>
<text x="272.2" y="120">DIN 912</text>
<text x="333.8" y="120">M6x130</text>
<text x="383.4" y="120">8</text>
<text x="37.6" y="126.5">1</text>
<text x="164.1" y="127.1">11</text>
<text x="237.1" y="126">16</text>
<text x="267.8" y="126">M5x16_ver1</text>
<text x="326.5" y="126">M5_hexagonal</text>
<text x="383.4" y="126">8</text>
<text x="193.9" y="135.4">32</text>
<text x="237.1" y="132.9">17</text>
<text x="268.7" y="132.9">92095A208</text>
<text x="329.4" y="132.9">M5 X 16MM</text>
<text x="382.1" y="132.9">28</text>
<text x="237.1" y="139.5">18</text>
<text x="273.8" y="139.5">M4x12</text>
<text x="329.4" y="139.5">M4 X 12MM</text>
<text x="382.1" y="139.5">11</text>
<text x="237.1" y="146">19</text>
<text x="273.8" y="146">M4x16</text>
<text x="329.4" y="146">M4 X 16MM</text>
<text x="382.1" y="146">28</text>
<text x="237.1" y="152.4">20</text>
<text x="273.8" y="152.4">M4x20</text>
<text x="329.4" y="152.4">M4 X 20MM</text>
<text x="383.4" y="152.4">8</text>
<text x="65.2" y="159.6">4</text>
<text x="237.1" y="159">21</text>
<text x="273.8" y="159">M3x25</text>
<text x="329.4" y="159">M3 X 25MM</text>
<text x="382.1" y="159">16</text>
<text x="237.1" y="165.5">22</text>
<text x="273.8" y="165.5">M3x35</text>
<text x="329.4" y="165.5">M3 X 35MM</text>
<text x="382.1" y="165.5">40</text>
<text x="237.1" y="171.9">23</text>
<text x="268.6" y="171.9">M6x30_hex</text>
<text x="334.7" y="171.9">M6X30</text>
<text x="383.4" y="171.9">2</text>
<text x="237.1" y="178.3">24</text>
<text x="273.8" y="178.3">M6x25</text>
<text x="334.7" y="178.3">M6X25</text>
<text x="383.4" y="178.3">2</text>
<text x="81.5" y="180.2">14</text>
<text x="237.1" y="184.7">25</text>
<text x="267.2" y="184.7">handle scroo</text>
<text x="383.4" y="184.7">2</text>
<text x="237.1" y="190.7">26</text>
<text x="269.2" y="190.7">Ugolor_kr2</text>
<text x="383.4" y="190.7">1</text>
<text x="237.1" y="197.6">27</text>
<text x="269.8" y="197.6">Zakladna9</text>
<text x="383.4" y="197.6">1</text>
<text x="237.1" y="204">28</text>
<text x="262.4" y="204">Connector_Plane</text>
<text x="383.4" y="204">2</text>
<text x="237.1" y="210.4">29</text>
<text x="269.5" y="210.4">Kronshtein</text>
<text x="383.4" y="210.4">1</text>
<text x="174.3" y="218.9">28</text>
<text x="237.1" y="216.8">30</text>
<text x="272.3" y="216.8">Lever_1</text>
<text x="383.4" y="216.8">2</text>
<text x="142.5" y="227.2">13</text>
<text x="237.1" y="223.2">31</text>
<text x="272.3" y="223.2">Lever_2</text>
<text x="383.4" y="223.2">1</text>
<text x="237.1" y="229.2">32</text>
<text x="271.9" y="229.2">Korp_02</text>
<text x="383.4" y="229.2">1</text>
<text x="237.1" y="235.7">33</text>
<text x="264" y="235.7">OneStep_board</text>
<text x="383.4" y="235.7">1</text>
<text x="237.1" y="242.6">34</text>
<text x="276.1" y="242.6">TOP</text>
<text x="383.4" y="242.6">1</text>
<text x="237.1" y="249">35</text>
<text x="278.6" y="249">Kr</text>
<text x="383.4" y="249">1</text>
<text x="237.1" y="255.4">36</text>
<text x="267.9" y="255.4">GX12-6P v2</text>
<text x="383.4" y="255.4">1</text>
</g>
<text font-size="4.8" x="408.8" y="289.5">1</text>
<g font-size="4.7">
<text x="379.5" y="17.9">К-ВО</text>
<text x="228.4" y="18.2">ПОЗИЦИЯ</text>
<text x="263.5" y="18.2">ОБОЗНАЧЕНИЕ</text>
</g>
<g font-size="3.6">
<text x="104" y="3.6">2</text>
<text x="314" y="3.6">1</text>
<text x="416.4" y="149.6">A</text>
<text x="11.6" y="175.1" transform="rotate(-90 11.6 175.1)">Подп. и дата</text>
<text x="11.6" y="205" transform="rotate(-90 11.6 205)">Инв. № дубл.</text>
<text x="11.6" y="230" transform="rotate(-90 11.6 230)">Взам. инв. №</text>
<text x="11.6" y="260.1" transform="rotate(-90 11.6 260.1)">Подп. и дата</text>
<text x="405.6" y="281.6">Лист</text>
<text x="11.6" y="290" transform="rotate(-90 11.6 290)">Инв. № подл.</text>
<text x="230.5" y="290.6">Изм.</text>
<text x="237.7" y="290.6">Лист</text>
<text x="251" y="290.6">№ докум.</text>
<text x="273" y="290.6">Подп.</text>
<text x="285.5" y="290.6">Дата</text>
<text x="418.9" y="291.8" transform="rotate(-90 418.9 291.8)">Файл: All_СБ</text>
<text x="104" y="295.6">2</text>
<text x="314" y="295.6">1</text>
<text x="321.5" y="295.6">Копировал</text>
<text x="380.7" y="295.6">Формат А3</text>
</g>
</svg>
